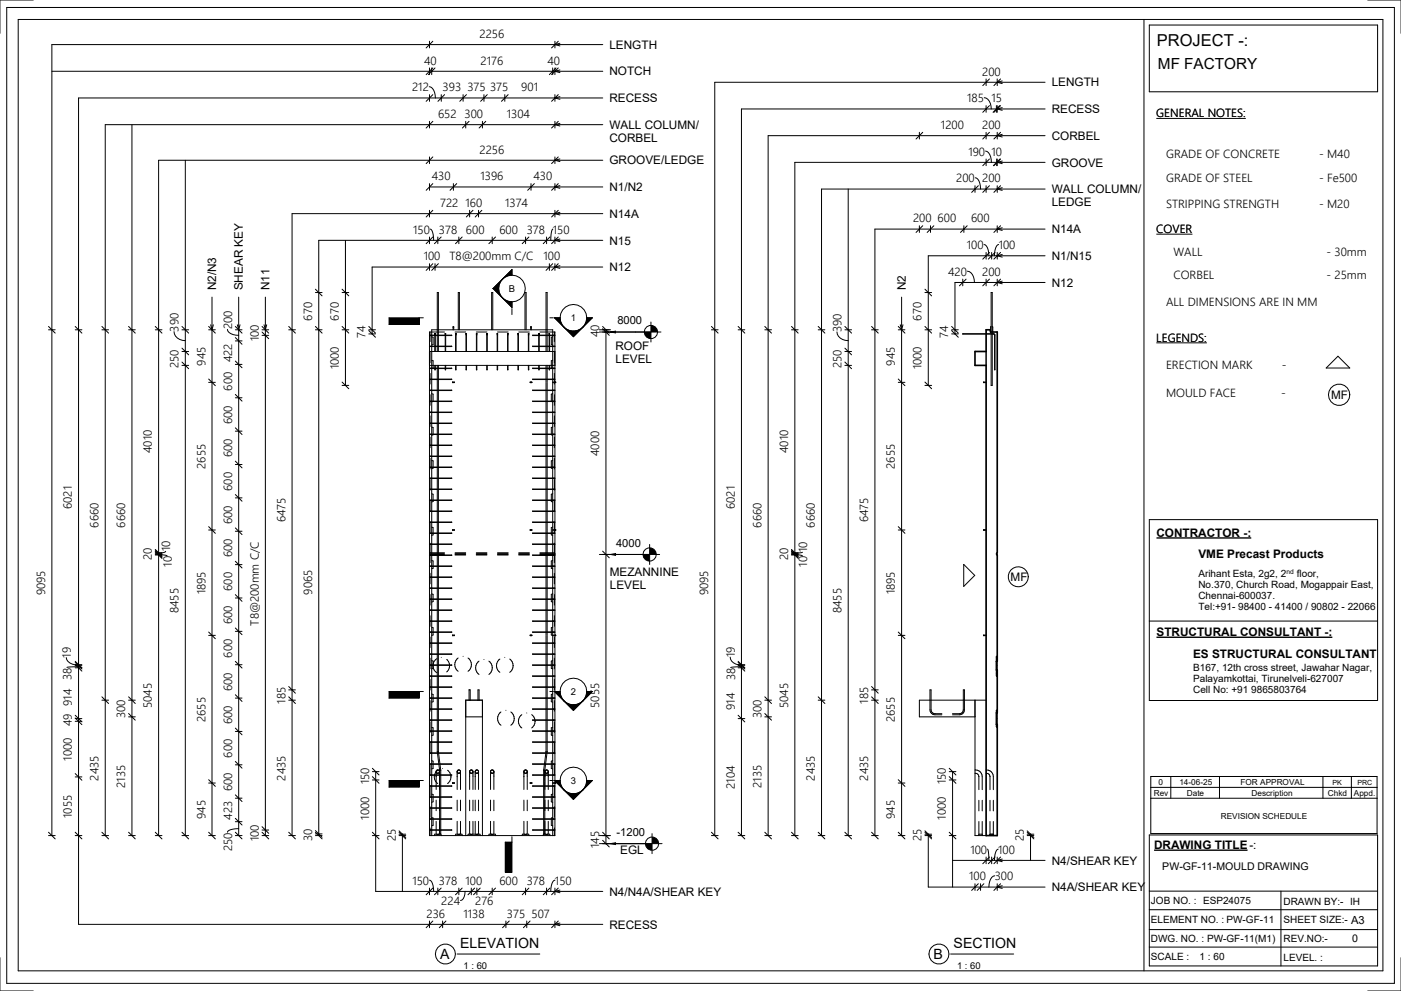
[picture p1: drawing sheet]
<svg xmlns="http://www.w3.org/2000/svg" width="420mm" height="297mm" viewBox="0 0 420 297" stroke-linecap="round" stroke-linejoin="round" font-family="sans-serif">
<g fill="#000">
<path d="M116.7 95.3h9v2h-9zM147.8 86.5l2.9-2.8-.7 .8-.5 2zM147.8 86.5h1.7l.5 2 .7 .8zM153.5 80.8v1.7l-2 .5-.8 .7zM150.7 89.3l1.8 1.1 1 .1v1.7zM166.3 95.3h1.6l.6 2 .6 .8zM175.9 95.3h1.7l-2.8 2.8 .6-.8zM183.1 99.5l1.5-.2v.5zM193.2 99.5h2v2a2 2 0 0 1-2-2zM195.2 97.5a2 2 0 0 1 2 2h-2zM171.9 99.3l2-.6 .9-.6-2.9 2.8zM169.1 98.1l1.8 1 1 .2v1.6z"/>
<path d="M151.5 252.5h2v9h-2z"/>
</g>
<g fill="none" stroke="#000" stroke-width=".3">
<path d="M128.8 12.4v2M129.8 12.4l-2 2M166.4 12.4v2M167.4 12.4l-2 2M167.9 13l-1.5 .4 1.5 .4M180.7 13.4h-165.2v237.1M39.6 37.4v213.1M128.7 26a2.99 2.99 0 0 1 1.8 3.4M128.8 20.4v2M128.8 28.4v2M128.8 36.4v2M129.4 20.4v2"/>
<path d="M129.8 36.4l-2 2M129.8 28.4l-2 2M129.8 20.4l-2 2M130.4 20.4l-2 2M132.3 28.4v2M133.3 28.4l-2 2M138.9 28.4v2M139.6 36.4v2M139.9 28.4l-2 2M140.6 36.4l-2 2M144.7 36.4v2M145.1 28.4v2"/>
<path d="M145.7 36.4l-2 2M146.1 28.4l-2 2M151.4 28.4v2M152.4 28.4l-2 2M165.7 20.4v2M166.4 20.4v2M166.4 28.4v2M166.4 36.4v2M166.7 20.4l-2 2M167.4 36.4l-2 2M167.4 28.4l-2 2M167.4 20.4l-2 2"/>
<path d="M167.9 37l-1.5 .4 1.5 .4M167.9 29l-1.5 .4 1.5 .4M167.9 21l-1.5 .4 1.5 .4M180.7 21.4h-165.2M180.7 29.4h-157.1v247.7h157.1M180.7 37.4h-149.1v213.1M295.7 32.7h-73.4v66.2M295.7 24.7h-81.4v74.2M55.6 48v202.5M128.8 47v2M128.8 55v2M129.8 55l-2 2"/>
<path d="M129.8 47l-2 2M135.9 55v2M136.9 55l-2 2M159.2 55v2M160.2 55l-2 2M166.4 47v2M166.4 55v2M167.4 55l-2 2M167.4 47l-2 2M167.9 55.6l-1.5 .4 1.5 .5M167.9 47.6l-1.5 .4 1.5 .4M180.7 48h-133.1v202.5"/>
<path d="M180.7 56h-51.9M254.3 56.7v42.2M275.7 40.7h-45.4v58.2M292.3 56.7h-46v42.2M295.7 48.7h-57.4v50.2M103.6 72.1v43.4M128.8 63.1v2M128.8 71.1v2M128.8 79.1v2M129 68.7a3.7 3.7 0 0 1 1 3.4M129.8 79.1l-2 2M129.8 71.1l-2 2"/>
<path d="M129.8 63.1l-2 2M130.4 79.1v2M131.3 71.1v2M131.4 79.1l-2 2M132.3 71.1l-2 2M137.6 71.1v2M138.6 71.1l-2 2M140.8 63.1v2M141.8 63.1l-2 2M143.5 63.1v2M144.5 63.1l-2 2M147.6 71.1v2"/>
<path d="M148.6 71.1l-2 2M157.6 71.1v2M158.6 71.1l-2 2M163.9 71.1v2M164.7 79.1v2M164.9 71.1l-2 2M165.7 79.1l-2 2M165.8 68.7l-.5 1-.2 2.4M166.4 63.1v2M166.4 71.1v2M166.4 79.1v2M167.4 79.1l-2 2"/>
<path d="M167.4 71.1l-2 2M167.4 63.1l-2 2M167.9 79.7l-1.5 .4 1.5 .4M167.9 71.7l-1.5 .4 1.5 .4M167.9 63.6l-1.5 .5 1.5 .4M180.7 64.1h-93.1v186.4M180.7 72.1h-85.1v178.4M275.7 68.7h-13.4v30.2M295.7 76.7h-17.4v11M14.5 98.9h2M14.5 97.9l2 2M22.6 98.9h2"/>
<path d="M22.6 97.9l2 2M30.6 98.9h2M30.6 97.9l2 2M38.6 98.9h2M38.6 97.9l2 2M46.6 98.9h2M46.6 97.9l2 2M52.2 99.4a3.1 3.1 0 0 0 3.4 2.7M54.6 98.9h2M54.6 97.9l2 2M62.6 98.9h2M62.6 97.9l2 2"/>
<path d="M63.2 97.4l.4 1.5 .4-1.5M63.6 89.1v161.4M68.2 98.7a3 3 0 0 0 3.4 1.8M70.6 98.9h2M70.6 97.9l2 2M71.2 97.4l.4 1.5 .4-1.5M71.6 89.1v161.4M78.6 98.9h2M78.6 97.9l2 2M78.6 99.5l2 2M79.2 97.4l.4 1.5M79.6 98.9v151.6"/>
<path d="M79.6 89.1v9.8M80 97.4l-.4 1.5M86.6 98.9h2M86.6 97.9l2 2M94.6 98.9h2M94.6 87.7h2M94.6 86.7l2 2M94.6 97.9l2 2M102.6 98.9h2M102.6 87.7h2M102.6 86.7l2 2M102.6 97.9l2 2"/>
<path d="M110.6 98.9h2M110.6 97.9l2 2M110.6 99.1l2 2M125.7 95.3v2h-9v-2h10.2M128.9 99.5v2.9M133.3 99.5h-4.5v151h37.6v-151h-4.5M135.8 98.1h.2M135.8 98.9v-.9h.2v.9M136.4 99.5h3.2M137.4 98.9v-11.2h.3v11.2M142.8 99.5h3.2M147.4 98.9v-11.2h.3v11.2"/>
<path d="M147.8 86.5l5.7 5.7M147.8 86.5h1.7M149.2 99.5h3.2M149.5 86.5l.5 2 .7 .8M150.7 89.3l1.8 1.1 1 .1M150.7 89.3l2.8 2.9M153.5 82.5a4 4 0 0 1 4 4 4 4 0 0 1-4 4M153.5 82.5a4 4 0 0 0-4 4 4 4 0 0 0 4 4M153.5 82.5a4 4 0 0 0-4 4M153.5 82.5v-1.7l-5.7 5.7M153.5 90.5v1.7M153.5 92.5v1.8"/>
<path d="M155.5 99.5h3.2M157.4 98.9v-11.2h.4v11.2M159.1 98.9v-.9h.2v.9M159.1 98.1h.2M164.9 95.3h1M166.2 99.5v2.9M167.9 95.3a4 4 0 0 1 4-4 4 4 0 0 1 4 4M167.9 95.3a4 4 0 0 0 4 4 4 4 0 0 0 4-4M167.9 95.3a4 4 0 0 0 4 4M167.9 95.3h-1.6l5.6 5.6M171.9 99.3v1.6M175.9 95.3a4 4 0 0 1-4 4"/>
<path d="M175.9 95.3h1.7l-5.7 5.6M179.7 99.5h18.5M179.7 98.9h3.4M180.7 97.9l1 1M180.7 98.5l2 2M180.7 80.1h-69.1v20M181.7 98.9v154M181.7 98.9l1 1M183.1 99.5l1.5-.2v.5zM195.2 96.5v6M288.7 84.7h-2.4v14.2M297.2 98l-.2 .1v1.4"/>
<path d="M297.2 87.7h.3v27.8h-.3zM297.5 98l.2 .1v1.4M54.6 105.4h2M54.6 109.5h2M54.6 104.4l2 2M54.6 108.5l2 2M62.6 113.6l2 2M62.6 114.6h2M70.6 101.2l2 2M70.6 102.2h2M70.6 108.2l2 2M70.6 109.2h2"/>
<path d="M70.6 118.3l2 2M70.6 119.3h2M78.6 100.5h2M102.6 115.5h2M102.6 114.5l2 2M110.6 100.1h2M128.8 105.4h37.6M128.8 109.5h37.6M128.8 100.5l6.6 .1zM128.8 103.8l6.6 .1zM128.8 110.4l6.6 .1zM128.8 113.7l6.6 .1z"/>
<path d="M128.8 117l6.6 .1zM128.9 105.6v3.2M128.9 112v3.1M128.9 118.3v3.2M129.4 101l.5 .1v2.2l-.5 .2M129.4 108l.5 .2v2.1l-.5 .2M129.4 118l.5 .2v2.1l-.5 .2M130.5 100.1h.1M130.4 110.5v.4l.1-.4M130.4 100.1v.4M130.4 100.6v3.2M130.4 103.9v1.5"/>
<path d="M130.4 109.5v.9M130.4 100.1h.1M130.4 100v.1M130.5 100h.1M130.5 100v.1M130.5 100.1v.4M130.5 100.6v3.2M130.5 103.9v1.5M130.5 109.5v.9M131.1 100.5v-12.8h.3v12.8M131.1 100.6v3.2M131.1 103.9v1.5"/>
<path d="M131.1 109.5v.9M131.1 110.5v3.2M131.1 113.8v3.1M131.1 117.1v3.1M131.4 100.6v3.2M131.4 103.9v1.5M131.4 109.5v.9M131.4 110.5v3.2M131.4 113.8v3.1M131.4 117.1v3.1M133.6 100.1h.1M133.5 110.5v.4l.1-.4"/>
<path d="M133.5 100.1v.4M133.5 100.6v3.2M133.5 103.9v1.5M133.5 109.5v.9M133.5 100.1h.1M133.5 100h.1M133.6 100h-.1M133.6 100.1v.4M133.6 100.6v3.2M133.6 103.9v1.5M133.6 109.5v.9M135.7 114.5h.5v.2h-.5z"/>
<path d="M135.7 114.5v.2M136.2 114.5v.2M136.7 100.1h.1M136.6 109.5v1.4l.1-1.4M136.6 100.1v5.3M136.6 100.1h.1M136.7 100h.1M136.7 100.1v5.3M139.7 109.5v1.4l.2-1.4M139.7 100.1v5.3M139.7 100.1h.1M139.8 100h.1"/>
<path d="M139.9 100.1h.1M139.8 100v.1M139.8 100.1h.1M139.9 100.1v5.3M143 100.1h.1M142.8 109.5v1.4l.2-1.4M142.8 100.1v5.3M142.8 100.1h.1M142.9 100h.1M143 100.1v5.3M146.1 100.1h.1M146 109.5v1.4l.1-1.4"/>
<path d="M146 100.1v5.3M146 100.1h.1M146 100v.1M146 100h.1M146.1 100v.1M146.1 100.1v5.3M149.2 100.1h.1M149.1 109.5v1.4l.1-1.4M149.1 100.1v5.3M149.1 100.1h.1M149.1 100h.1M149.2 100.1v5.3"/>
<path d="M152.3 100.1h.1M152.2 109.5v1.4l.1-1.4M152.2 100.1v5.3M152.2 100.1h.1M152.2 100v.1M152.3 100h.1M152.3 100v.1M152.3 100.1v5.3M155.4 100.1h.1M155.3 109.5v1.4l.1-1.4M155.3 100.1v5.3M155.3 100.1h.1"/>
<path d="M155.4 100h-.1M155.4 100h.1M155.4 100.1v5.3M158.4 109.5v1.4l.2-1.4M158.4 100.1v5.3M158.4 100.1h.1M158.6 100.1h.1M158.5 100h.1M158.6 100.1v5.3M159 114.5l.5 .2h-.5zM159.7 100.5h6.7zM159.7 103.8h6.7z"/>
<path d="M159.7 110.4h6.7zM159.7 113.7h6.7zM159.7 116.9l6.7 .1zM161.7 100.1h.1M161.5 110.5v.4l.2-.4M161.5 100.1v.4M161.5 100.6v3.2M161.5 103.9v1.5M161.5 109.5v.9M161.5 100.1h.1M161.6 100h.1M161.6 100l.1 .1"/>
<path d="M161.7 100.1v.4M161.7 100.6v3.2M161.7 103.9v1.5M161.7 109.5v.9M163.7 100.5v-12.8h.4v12.8M163.7 100.6v3.2M163.7 103.9v1.5M163.7 109.5v.9M163.7 110.5v3.2M163.7 113.8v.7M163.7 114.7v2.2M163.7 117.1v3.1"/>
<path d="M164.1 100.6v3.2M164.1 103.9v1.5M164.1 109.5v.9M164.1 110.5v3.2M164.1 113.8v.7M164.1 114.7v2.2M164.1 117.1v3.1M164.8 100.1h.1M164.7 110.5v.4l.1-.4M164.7 100.1v.4M164.7 100.6v3.2M164.7 103.9v1.5"/>
<path d="M164.7 109.5v.9M164.7 100.1h.1M164.7 100h.1M164.8 100.1v.4M164.8 100.6v3.2M164.8 103.9v1.5M164.8 109.5v.9M165.7 101l-.4 .1v2.2l.4 .2M165.7 108l-.4 .2v2.1l.4 .2M165.7 118l-.4 .2v2.1l.4 .2M165.7 114.5h.9v.2h-.9M166.2 105.6v3.2"/>
<path d="M166.2 112v3.1M166.2 118.3v3.2M166.6 114.5v.2M288.7 100l9.5 .2 .1 10.7-.2-10.7zM295 114.5v.2M295.7 114.5h-.8v.2h.8M295.7 105.4v4.1M401.2 106.8l3.5 3.5h-7.1zM70.6 128.3l2 2M70.6 129.3h2M70.6 138.3l2 2M70.6 139.3h2"/>
<path d="M128.8 120.3l6.6 .1zM128.8 123.6l6.6 .1zM128.8 126.9l6.6 .1zM128.8 130.2l6.6 .1zM128.8 133.4l6.6 .2zM128.8 136.7l6.6 .2zM128.9 124.7v3.2M128.9 131v3.2M128.9 137.4v3.2M129.4 128l.5 .2v2.1l-.5 .2M129.4 138l.5 .2v2.1l-.5 .2M131.1 120.4v3.1"/>
<path d="M131.1 123.7v3.1M131.1 127v3.1M131.1 130.3v3.1M131.1 133.6v3.1M131.1 136.9v3.1M131.4 120.4v3.1M131.4 123.7v3.1M131.4 127v3.1M131.4 130.3v3.1M131.4 133.6v3.1M131.4 136.9v3.1M159.7 120.2l6.7 .1z"/>
<path d="M159.7 123.5l6.7 .1zM159.7 126.8l6.7 .1zM159.7 130.1l6.7 .1zM159.7 133.4l6.7 .1zM159.7 136.7l6.7 .1zM163.7 120.4v3.1M163.7 123.7v3.1M163.7 127v3.1M163.7 130.3v3.1M163.7 133.6v3.1M163.7 136.9v3.1M164.1 120.4v3.1"/>
<path d="M164.1 123.7v3.1M164.1 127v3.1M164.1 130.3v3.1M164.1 133.6v3.1M164.1 136.9v3.1M165.7 128l-.4 .2v2.1l.4 .2M165.7 138l-.4 .2v2.1l.4 .2M166.2 124.7v3.2M166.2 131v3.2M166.2 137.4v3.2M62.6 157.9l2 2M62.6 158.9h2"/>
<path d="M70.6 148.3l2 2M70.6 149.3h2M70.6 158.3l2 2M70.6 159.3h2M128.8 140l6.6 .2zM128.8 143.3l6.6 .1zM128.8 146.6l6.6 .1zM128.8 149.9l6.6 .1zM128.8 153.2l6.6 .1zM128.8 156.5l6.6 .1zM128.8 159.8l6.6 .1zM128.9 143.8v3.1"/>
<path d="M128.9 150.1v3.2M128.9 156.5v3.2M129.4 148l.5 .2v2.1l-.5 .2M129.4 158l.5 .2v2.1l-.5 .2M131.1 140.2v3.1M131.1 143.4v3.2M131.1 146.7v3.2M131.1 150v3.2M131.1 153.3v3.2M131.1 156.6v3.2M131.1 159.9v3.2M131.4 140.2v3.1"/>
<path d="M131.4 143.4v3.2M131.4 146.7v3.2M131.4 150v3.2M131.4 153.3v3.2M131.4 156.6v3.2M131.4 159.9v3.2M135.7 158.8h.5v.2h-.5zM135.7 158.8v.2M136.2 158.8v.2M159 158.8l.5 .2h-.5zM159.7 140l6.7 .1zM159.7 143.3l6.7 .1z"/>
<path d="M159.7 146.6l6.7 .1zM159.7 149.9l6.7 .1zM159.7 153.2l6.7 .1zM159.7 156.5l6.7 .1zM159.7 159.8l6.7 .1zM163.7 140.2v3.1M163.7 143.4v3.2M163.7 146.7v3.2M163.7 150v3.2M163.7 153.3v3.2M163.7 156.6v2.2M163.7 159v.8"/>
<path d="M163.7 159.9v3.2M164.1 140.2v3.1M164.1 143.4v3.2M164.1 146.7v3.2M164.1 150v3.2M164.1 153.3v3.2M164.1 156.6v2.2M164.1 159v.8M164.1 159.9v3.2M165.7 148l-.4 .2v2.1l.4 .2M165.7 158l-.4 .2v2.1l.4 .2M165.7 158.8h.9v.2h-.9"/>
<path d="M166.2 143.8v3.1M166.2 150.1v3.2M166.2 156.5v3.2M166.6 158.8v.2M295 158.8v.2M295.7 158.8h-.8v.2h.8M46.6 166.4h2M46.6 165.7h2M46.6 165.9h2M46.6 166.2h2M46.6 164.7l2 2M46.6 164.9l2 2"/>
<path d="M46.6 165.2l2 2M46.6 165.4l2 2M47.6 166.3l2.5 .4M49.7 165.3l-.4 .3-1.7 .2M70.6 168.3l2 2M70.6 169.3h2M70.6 178.3l2 2M70.6 179.3h2M128.8 163.1l6.6 .1zM128.8 169.7l6.6 .1zM128.8 173l6.6 .1zM128.8 176.3l6.6 .1z"/>
<path d="M128.8 179.6l6.6 .1zM128.9 162.9v2.8M128.9 166.4v2.3M128.9 171.9v3.1M128.9 178.2v3.2M128.9 165.7h4.4M128.9 165.7l-.1 .2h4.5M129.2 166.4l-.4 .1h6.6l-6.5-.1M129.4 168l.5 .2v2.2l-.5 .1M129.4 178l.5 .2v2.2l-.5 .1M131.1 163.2v3.2M131.1 166.5v3.2"/>
<path d="M131.1 169.8v3.2M131.1 173.1v3.2M131.1 176.4v3.2M131.1 179.7v3.2M131.4 163.2v3.2M131.4 166.5v3.2M131.4 169.8v3.2M131.4 173.1v3.2M131.4 176.4v3.2M131.4 179.7v3.2M133.3 166.2h-4.5l.1 .2M136.4 165.9h3.2"/>
<path d="M136.4 166.2h3.2M136.4 166.4h3.2M136.4 165.7h3.2M142.8 165.9h3.2M142.8 166.2h3.2M142.8 166.4h3.2M142.8 165.7h3.2M149.2 165.9h3.2M149.2 166.2h3.2M149.2 166.4h3.2M149.2 165.7h3.2M155.5 165.9h3.2"/>
<path d="M155.5 166.2h3.2M155.5 166.4h3.2M155.5 165.7h3.2M159.7 163.1l6.7 .1zM159.7 169.7h6.7zM159.7 173h6.7zM159.7 176.3h6.7zM159.7 179.6h6.7zM161.9 166.2h4.5l-.2 .2M161.9 165.7h4.3M163.7 163.2v3.2M163.7 166.5v3.2"/>
<path d="M163.7 169.8v3.2M163.7 173.1v3.2M163.7 176.4v3.2M163.7 179.7v3.2M164.1 163.2v3.2M164.1 166.5v3.2M164.1 169.8v3.2M164.1 173.1v3.2M164.1 176.4v3.2M164.1 179.7v3.2M165.7 168l-.4 .2v2.2l.4 .1M165.7 178l-.4 .2v2.2l.4 .1"/>
<path d="M166 166.4l.4 .1h-6.7l6.5-.1M166.2 162.9v2.8M166.2 166.4v2.3M166.2 171.9v3.1M166.2 178.2v3.2M166.2 165.7l.2 .2h-4.5M179.7 166.2h3.4M180.7 165.2l2 2M289 169.2l3.3 3.3-3.3 3.3zM19.9 197.1a3.2 3.2 0 0 0 3.7 2.3M22.6 199.6h2M22.6 199.3h2"/>
<path d="M22.6 198.3l2 2M22.6 198.6l2 2M22.6 199.2l2 2M23.6 199.9l-3.5 .2M62.6 189.5l2 2M62.6 190.5h2M70.6 199.3h2M70.6 188.3l2 2M70.6 189.3h2M70.6 198.3l2 2M128.8 182.9l6.6 .1zM128.8 186.2l6.6 .1z"/>
<path d="M128.8 189.5l6.6 .1zM128.8 192.8l6.6 .1zM128.8 196.1l6.6 .1zM128.8 199.4l6.6 .1zM128.9 184.6v3.2M128.9 191v3.1M128.9 197.3v3.2M129.4 188l.5 .2v2.2l-.5 .1M129.4 198l.5 .2v2.2l-.5 .1M131 197.5a2.48 2.48 0 0 0 0 4.2M131.1 183v3.2M131.1 186.3v3.2"/>
<path d="M131.1 189.6v3.1M131.1 192.9v3.1M131.1 196.2v3.1M131.1 199.5v3.1M131.4 183v3.2M131.4 186.3v3.2M131.4 189.6v3.1M131.4 192.9v3.1M131.4 196.2v3.1M131.4 199.5v3.1M132.3 197.1h.1M133.9 197.7a2.39 2.39 0 0 1 .9 1.9"/>
<path d="M134.8 199.6h.1M134.8 199.6a2.39 2.39 0 0 1-.9 1.8M135.7 190.4h.5v.2h-.5zM135.7 190.4v.2M136.2 190.4v.2M137.4 197.3a2.45 2.45 0 0 0 0 3.9M138.9 196.8h.1M140.3 197.3a2.39 2.39 0 0 1 1.1 2M141.3 199.3h.1M141.4 199.3a2.39 2.39 0 0 1-1.1 1.9M143.6 198.2a2.45 2.45 0 0 0 0 4M145.1 197.7h.1"/>
<path d="M146.6 198.2a2.39 2.39 0 0 1 1 2M149.9 197.6a2.45 2.45 0 0 0 0 4M151.4 197.1h.1M152.8 197.6a2.39 2.39 0 0 1 1.1 2M153.8 199.6h.1M153.9 199.6a2.39 2.39 0 0 1-1.1 2M159 190.4l.5 .2h-.5zM159.7 182.9h6.7zM159.7 186.2h6.7zM159.7 189.5h6.7zM159.7 192.7l6.7 .1zM159.7 196l6.7 .1z"/>
<path d="M159.7 199.3l6.7 .1zM163.7 183v3.2M163.7 186.3v3.2M163.7 189.6v.8M163.7 190.6v2.1M163.7 192.9v3.1M163.7 196.2v3.1M163.7 199.5v3.1M164.1 183v3.2M164.1 186.3v3.2M164.1 189.6v.8M164.1 190.6v2.1"/>
<path d="M164.1 192.9v3.1M164.1 196.2v3.1M164.1 199.5v3.1M165.7 188l-.4 .2v2.2l1.3 .2v-.2h-.9M165.7 198l-.4 .2v2.2l.4 .1M166.2 184.6v3.2M166.2 191v3.1M166.2 197.3v3.2M166.6 190.4v.2M295 190.4v.2M295.7 190.4h-.8v.2h.8M298.8 197.1h.2"/>
<path d="M298.8 197.7h.2M299 197.8v3.6M299 196.8h-.2v1.5M22.6 200.2h2M22.6 215.4h2M22.6 216.2h2M22.6 214.4l2 2M22.6 215.2l2 2M30.6 209.9h2M30.6 208.9l2 2M38.6 209.9h2M38.6 214.9h2"/>
<path d="M38.6 208.9l2 2M38.6 213.9l2 2M70.6 219.3h2M70.6 208.3l2 2M70.6 209.3h2M70.6 218.3l2 2M86.6 209.9h2M86.6 206.8h2M86.6 205.8l2 2M86.6 208.9l2 2M128.8 202.7l6.6 .1zM128.8 205.9l6.6 .2z"/>
<path d="M128.8 209.2l6.6 .2zM128.8 212.5l6.6 .2zM128.8 215.8l6.6 .1zM128.8 219.1l6.6 .1zM128.9 203.7v3.2M128.9 210v3.2M128.9 216.4v3.2M129.4 208l.5 .2v2.2l-.5 .1M129.4 218l.5 .2v2.2l-.5 .1M131.1 202.8v3.1M131.1 206.1v3.1M131.1 209.4v3.1"/>
<path d="M131.1 212.7v3.1M131.1 215.9v3.2M131.1 219.2v3.2M131.4 202.8v3.1M131.4 206.1v3.1M131.4 209.4v3.1M131.4 212.7v3.1M131.4 215.9v3.2M131.4 219.2v3.2M139.6 214.9h5.1M140.6 209.9v-3.1h.4v3.1M143.3 209.9v-3.1h.3v3.1"/>
<path d="M147.6 200.2h.1M147.6 200.2a2.39 2.39 0 0 1-1 2M150.2 213.4a2.45 2.45 0 0 0 0 4M151.7 212.9h.1M153.2 213.4a2.39 2.39 0 0 1 1 2M154.2 215.4h.1M154.2 215.4a2.39 2.39 0 0 1-1 2M156.5 214.2a2.45 2.45 0 0 0 0 4M157.9 213.7v.1M159.4 214.2a2.39 2.39 0 0 1 1 2M159.7 202.6l6.7 .1zM159.7 205.9l6.7 .1z"/>
<path d="M159.7 209.2l6.7 .1zM159.7 212.5l6.7 .1zM159.7 215.8l6.7 .1zM159.7 219.1l6.7 .1zM160.4 216.2h.1M160.4 216.2a2.39 2.39 0 0 1-1 2M163.7 202.8v3.1M163.7 206.1v3.1M163.7 209.4v3.1M163.7 212.7v3.1M163.7 215.9v3.2M163.7 219.2v3.2"/>
<path d="M164.1 202.8v3.1M164.1 206.1v3.1M164.1 209.4v3.1M164.1 212.7v3.1M164.1 215.9v3.2M164.1 219.2v3.2M165.7 208l-.4 .2v2.2l.4 .1M165.7 218l-.4 .2v2.2l.4 .1M166.2 203.7v3.2M166.2 210v3.2M166.2 216.4v3.2M282.4 214l-2.4-.1-.7-.5-.1-6.6h-.4v6l.2 .7 .9 .7 2.5 .1"/>
<path d="M285.6 214l2.4-.1 .7-.5 .1-6.6h.4v6l-.2 .7-.9 .7-2.5 .1M292.3 209.9v40.6h3.4M295.7 209.9h-20v5h16.6M298.8 202.1h.2M298.8 200.9v1.8h.2M298.8 201.8h.2M298.8 217.2v.7h.2M299 213.3v4.2M299 212.9h-.2v.8M22.6 232.9h2M22.6 231.9l2 2M62.6 233.7l2 2"/>
<path d="M62.6 234.7h2M70.6 228.3l2 2M70.6 229.3h2M70.6 238.3l2 2M70.6 239.3h2M111.6 230.3l2 2M111.6 231.3h2M111.6 232.8l2 2M111.6 233.8h2M112.6 231.3v35.9h68.1M128.8 222.4l6.6 .1zM128.8 225.7l6.6 .1z"/>
<path d="M128.8 229l6.6 .1zM128.8 232.3l6.6 .1zM128.8 235.6l6.6 .1zM128.8 238.9l6.6 .1zM128.9 222.8v3.1M128.9 229.1v3.2M128.9 235.5v3.2M129.4 228l.5 .2v2.2l-.5 .1M129.4 238l.5 .2v2.2l-.5 .1M130.8 231.3l.5 .5M130.8 231.3v5.4M130.8 239.9v3.1"/>
<path d="M130.8 231.1a.5 .5 0 0 0 .5 .7M130.8 231.1h.1M131.1 222.5l.1 3.2M131.2 225.8l.4 3.2M131.2 230.9a2.45 2.45 0 0 0 0 4M131.3 230.8l-.5 .3M131.3 230.8l-.5 .5M131.3 230.8l.5 .5M131.3 230.8a.5 .5 0 0 1 .5 .5 .5 .5 0 0 1-.5 .5M131.4 225.3v.1M131.4 222.5v2.8M131.4 225.4l.1 .3"/>
<path d="M131.5 225.8l.4 3.2M131.6 229.1l.2 1.7M131.8 231.3l-.5 .5M131.8 231.3v5.4M131.8 239.9v3.1M131.8 230.8v.1M131.8 230.9v1.4M131.8 232.4v3.2M131.8 235.7v3.2M131.8 239v3.2M131.9 229.1l.3 3.2M132.2 232.4v3.2"/>
<path d="M132.2 235.7v3.2M132.2 239v3.2M132.7 230.4h.1M134.2 230.9a2.39 2.39 0 0 1 1 2M135.2 232.9h.1M135.2 232.9a2.39 2.39 0 0 1-1 2M135.7 234.7h.5v.1h-.5zM135.7 234.7v.1M136.2 234.7v.1M137.1 231.3l.5 .5M137.1 231.3v5.4M137.1 239.9v3.1"/>
<path d="M137.1 231.1a.5 .5 0 0 0 .5 .7M137.1 231.1h.1M137.6 230.8l-.5 .3M137.6 230.8l-.5 .5M137.6 230.8l.5 .5M137.6 230.8a.5 .5 0 0 1 .5 .5 .5 .5 0 0 1-.5 .5M138.1 231.3l-.5 .5M138.1 231.3v5.4M138.1 239.9v3.1M140.8 231.3l.5 .5M140.8 231.3v5.4M140.8 239.9v3.1"/>
<path d="M140.9 231.1a.5 .5 0 0 0 .4 .7M140.9 231.1h.1M141.3 230.8l-.4 .3M141.3 230.8l-.5 .5M141.3 230.8l.5 .5M141.3 230.8l.3 .1M141.6 231.8h-.3M141.6 230.9a.5 .5 0 0 1 0 .9M141.8 231.3l-.5 .5M141.8 231.3v5.4M141.8 239.9v3.1M142.5 231.3l.5 .5"/>
<path d="M142.5 231.3v5.4M142.5 239.9v3.1M142.5 231.1a.5 .5 0 0 0 .5 .7M142.6 231.1h.1M143 230.8l-.4 .3M143 230.8l-.5 .5M143 230.8l.5 .5M143 230.8a.5 .5 0 0 1 .5 .5 .5 .5 0 0 1-.5 .5M143.5 231.3l-.5 .5M143.5 231.3v5.4M143.5 239.9v3.1M147.1 231.3l.5 .5"/>
<path d="M147.1 231.3v5.4M147.1 239.9v3.1M147.1 231.1l.2 .7M147.1 231.1h.1M147.3 230.9l-.1 .2M147.3 231.8h.3M147.6 230.8l-.3 .1M147.6 230.8l-.5 .5M147.6 230.8l.5 .5M147.6 230.8a.5 .5 0 0 1 .5 .5 .5 .5 0 0 1-.5 .5M148.1 231.3l-.5 .5M148.1 231.3v5.4"/>
<path d="M148.1 239.9v3.1M157.1 231.3l.5 .5M157.1 231.3v5.4M157.1 239.9v3.1M157.1 231.1l.1 .5M157.2 231.1h.1M157.2 231.6l.4 .2M157.6 230.8l-.4 .3M157.6 230.8l-.5 .5M157.6 230.8l.5 .5M157.6 230.8l.2 .1M157.8 230.9a.5 .5 0 0 1 .3 .6 .5 .5 0 0 1-.5 .3"/>
<path d="M158.1 231.3l-.5 .5M158.1 231.3v5.4M158.1 239.9v3.1M159 234.7l.5 .1h-.5zM159.7 222.4l6.7 .1zM159.7 225.7l6.7 .1zM159.7 229l6.7 .1zM159.7 232.3l6.7 .1zM159.7 235.6l6.7 .1zM159.7 238.9h6.7zM163 232.4v3.2M163 235.7v3.2"/>
<path d="M163 239v3.2M163.2 229.1l-.2 3.2M163.3 232.4v1.9M163.3 234.5v1.1M163.3 235.7v3.2M163.3 239v3.2M163.3 230.9v1.4M163.4 230.8l-.1 .1M163.4 231.3l.5 .5M163.4 231.3v5.4M163.4 239.9v3.1M163.5 231.1a.5 .5 0 0 0 .4 .7"/>
<path d="M163.5 231.1h.1M163.6 229.1l-.2 1.7M163.7 225.8l-.4 3.2M163.7 225.4v.3M163.7 225.3v.1M163.7 222.5v2.8M163.9 230.8l-.4 .3M163.9 230.8l-.5 .5M163.9 230.8l.5 .5M163.9 230.8a.5 .5 0 0 1 .5 .5 .5 .5 0 0 1-.5 .5M164 225.8l-.4 3.2M164.1 222.5l-.1 3.2"/>
<path d="M164.4 231.3l-.5 .5M164.4 231.3v5.4M164.4 239.9v3.1M165.7 228l-.4 .2v2.2l.4 .1M165.7 238l-.4 .2v2.2l.4 .1M165.7 234.7h.9v.1h-.9M166.2 222.8v3.1M166.2 229.1v3.2M166.2 235.5v3.2M166.6 234.7v.1M292.3 230.8h.2a2 2 0 0 1 2 2v3.9M292.3 231.8h.2a1 1 0 0 1 1 1v3.9"/>
<path d="M293.5 239.9v3.2M294.5 239.9v3.2M295.7 230.8h.1a2 2 0 0 1 2 2v3.9M295.7 231.8h.1a1 1 0 0 1 1 1v3.9M296.8 239.9v3.2M297.8 239.9v3.2M14.5 250.5h2M14.5 249.5l2 2M22.6 250.5h2M22.6 249.5l2 2M30.6 250.5h2M30.6 249.5l2 2"/>
<path d="M38.6 250.5h2M38.6 249.5l2 2M46.6 250.5h2M46.6 249.5l2 2M54.6 250.5h2M54.6 249.5l2 2M62.6 250.5h2M62.6 249.5l2 2M70.6 250.5h2M70.6 245.3l2 2M70.6 246.3h2M70.6 249.5l2 2"/>
<path d="M71.6 248.4l-1.7 .2a1.81 1.81 0 0 0-1.7 .9M78.6 248.8h2M78.6 250.5h2M78.6 247.8l2 2M78.6 249.5l2 2M86.6 250.5h2M86.6 249.5l2 2M94.6 250h2M94.6 250.5h2M94.6 249l2 2M94.6 249.5l2 2M111.6 250.5h2"/>
<path d="M111.6 249.5l2 2M119.7 250.1h2M119.7 250.5h2M119.7 249.1l2 2M119.7 249.5l2 2M120.7 250.1v17.1M128.8 242.2l6.6 .1zM128.8 245.5l6.6 .1zM128.8 248.8l6.6 .1zM128.9 241.8v3.2M128.9 248.2v2.3M129.4 245.1l.5 .2v2.1l-.5 .2"/>
<path d="M129.4 250.5v-151.6h36.3v151.6M130.8 246.2v3.9M131.2 250.2l-.8-.1-.2 .4M131.2 250.2h.1M131.4 250.2h-.1M131.4 250.1h.8l.2 .4M131.4 250.1v.1M131.8 246.2v3.9M131.8 248.9v1.1h.4v-1.1M131.8 242.3v3.2M131.8 245.6v3.2M132.2 242.3v3.2"/>
<path d="M132.2 245.6v3.2M137.1 246.2v3.9M137.5 250.2l-.8-.1-.2 .4M137.5 250.2h.1M137.7 250.2h-.1M137.7 250.1h.8l.2 .4M137.7 250.1v.1M138.1 246.2v3.9M139.6 250.5v-40.6h5.1v40.6M140.8 246.2v3.9M141.3 250.2l-.9-.1-.2 .4M141.3 250.2h.1"/>
<path d="M141.4 250.2h-.1M141.5 250.1l1.4 .1M141.5 250.1l-.1 .1M141.8 246.2v3.9M142.5 246.2v3.9M142.9 250.2h.1M143 250.2l.9-.1 .2 .4M143.5 246.2v3.9M147.1 246.2v3.9M147.4 250.1h-.7l-.2 .4M147.4 250.1l.1 .1M147.5 250.2l1-.1 .2 .4"/>
<path d="M148.1 246.2v3.9M153.5 250.8v10.7h-2v-9h2M157.1 246.2v3.9M157.5 250.2l-.8-.1-.2 .4M157.5 250.2h.1M157.7 250.2h-.1M157.7 250.1h.8l.2 .4M157.7 250.1v.1M158.1 246.2v3.9M159.7 242.2h6.7zM159.7 245.5h6.7zM159.7 248.8h6.7z"/>
<path d="M163 248.9v1.1h.3v-1.1M163 242.3v3.2M163 245.6v3.2M163.3 242.3v3.2M163.3 245.6v3.2M163.4 246.2v3.9M163.8 250.2l-.8-.1-.2 .4M163.8 250.2h.1M164 250.2h-.1M164 250.1h.8l.2 .4M164 250.1v.1M164.4 246.2v3.9"/>
<path d="M165.7 245.1l-.4 .2v2.1l.4 .2M166.2 241.8v3.2M166.2 248.2v2.3M179.7 250.5h3.4M179.7 252.9h3.4M180.7 249.5l2 2M180.7 251.9l2 2M278.3 250.5v15.4h14M285.6 250.5v15.4M285.6 257.9h10.1M293.4 250.5l.1-.4h1l.1 .4M293.5 246.3v3.9"/>
<path d="M294.5 246.3v3.9M296.7 250.5l.2-.4h.9l.2 .4M296.8 246.3v3.9M297.8 246.3v3.9M309 250.5v7.4M128.8 266.2v2M128.8 276.1v2M128.8 263.9a3.3 3.3 0 0 1 1.2 3.3M129.8 276.1l-2 2M129.8 266.2l-2 2M131.3 266.2v2M132.3 266.2l-2 2"/>
<path d="M132.7 276.1v2M133.7 276.1l-2 2M137.6 266.2v2M138.6 266.2l-2 2M139.4 267.2a2.64 2.64 0 0 1-1.3 2.8M141.3 266.2v2M142.3 266.2l-2 2M143 266.2v2M144 266.2l-2 2M147.6 266.2v2M148.6 266.2l-2 2M151.7 276.1v2"/>
<path d="M152.7 276.1l-2 2M157.6 266.2v2M157.9 276.1v2M158.6 266.2l-2 2M158.9 276.1l-2 2M163.9 266.2v2M164.9 266.2l-2 2M166.4 266.2v2M166.4 276.1v2M166.4 263.9a3.3 3.3 0 0 0-1.3 3.3M167.4 276.1l-2 2M167.4 266.2l-2 2"/>
<path d="M167.9 276.7l-1.5 .4 1.5 .4M167.9 266.8l-1.5 .4 1.5 .4"/>
<circle cx="195.2" cy="99.5" r="2"/>
<circle cx="401.5" cy="118.4" r="3.2"/>
<circle cx="305.3" cy="172.9" r="3"/>
</g>
<path d="M295.7 98.9h1.1l.2 .6h2v66.2l-.2 .2 .2 .5v31.9h-.2v2.6h.2v12.8h-.2v3.5h.2v33.3h-3.3v-141h-3.4v-4.1h3.4z" fill="none" stroke="#000" stroke-width=".5"/>
<path d="M185.1 94.2h7.4v3.8h-7.4z" fill="#fff"/>
<g fill="none" stroke="#000" stroke-width=".3">
<path d="M180.8 166.2h17M183.1 166.2l1.5-.2v.5zM194.8 163.2v6"/>
<circle cx="194.8" cy="166.2" r="2"/>
</g>
<path d="M183.1 166.2l1.5-.2v.5zM192.8 166.2h2v2a2 2 0 0 1-2-2zM194.8 164.2a2 2 0 0 1 2 2h-2z" fill="#000"/>
<path d="M184.7 160.8h7.4v3.9h-7.4z" fill="#fff"/>
<g fill="none" stroke="#000" stroke-width=".3">
<path d="M181.5 252.9h17M183.1 252.9l1.5-.2v.5zM195.5 249.9v6"/>
<circle cx="195.5" cy="252.9" r="2"/>
</g>
<path d="M183.1 252.9l1.5-.2v.5zM193.5 252.9h2v2a2 2 0 0 1-2-2zM195.5 250.9a2 2 0 0 1 2 2h-2z" fill="#000"/>
<path d="M184.9 247.5h8.5v3.9h-8.5z" fill="#fff"/>
<path d="M116.7 207.3h9v2h-9zM166.3 207.3h1.6l.6 2 .6 .8zM171.9 211.3l2-.5 .9-.7-2.9 2.9zM169.1 210.1l1.8 1.1 1 .1v1.7zM175.9 207.3h1.7l-2.8 2.8 .6-.8zM116.7 234h9v2h-9zM166.3 234h1.6l.6 2 .6 .8zM171.9 238l2-.5 .9-.7-2.9 2.8zM169.1 236.8l1.8 1.1 1 .1v1.6zM175.9 234h1.7l-2.8 2.8 .6-.8z" fill="#000"/>
<g fill="none" stroke="#000" stroke-width=".3">
<path d="M2 2.2h416.1v292.6h-416.1zM5.5 5.8h409.2v285.3h-409.2zM10 0h-10v10M343 5.8v285.3M344.6 7.5h68.5v20h-68.5zM410.1 0h10v10M275.7 39.7v2M276.7 39.7l-1 1M295.1 29.3a2.98 2.98 0 0 1 2.1 3.4M295.7 32.7h17.7M295.7 24.7h17.7M295.7 23.7v2"/>
<path d="M295.7 31.7v2M295.7 39.7v2M296.7 39.7l-2 2M296.7 31.7l-2 2M296.7 23.7l-2 2M298.8 31.7v2M299 23.7v2M299 31.7v2M299 39.7v2M299.8 31.7l-2 2M300 39.7l-2 2M300 31.7l-2 2"/>
<path d="M300 23.7l-2 2M300.5 32.3l-1.5 .4 1.5 .4M300.5 24.3l-1.5 .4 1.5 .4M275.7 40.7h37.7M275.7 40.7l-1 1M292.3 56.7h21.1M292.3 55.7v2M292.4 53.3a3.1 3.1 0 0 1 1.6 3.4M293.3 55.7l-2 2M295.5 45.3a3 3 0 0 1 1.8 3.4M295.7 48.7h17.7M295.7 47.7v2"/>
<path d="M295.7 55.7v2M296.7 47.7l-2 2M296.7 55.7l-2 2M298.8 47.7v2M299 47.7v2M299 55.7v2M299.8 47.7l-2 2M300 47.7l-2 2M300 55.7l-2 2M300.5 48.3l-1.5 .4 1.5 .4M300.5 40.3l-1.5 .4 1.5 .4M300.5 56.3l-1.5 .4 1.5 .4"/>
<path d="M275.7 68.7h37.7M275.7 67.7v2M276.7 67.7l-2 2M279 67.7v2M280 67.7l-2 2M289 67.7v2M290 67.7l-2 2M295 73.3a3.1 3.1 0 0 1 1.5 3.4M295.7 76.7h17.7M295.7 75.7v2M296.7 75.7l-2 2M297.3 75.7v2"/>
<path d="M298.3 75.7l-2 2M299 67.7v2M299 75.7v2M299.4 73.3a3.3 3.3 0 0 0-1.2 3.4M300 75.7l-2 2M300 67.7l-2 2M300.5 76.3l-1.5 .4 1.5 .4M300.5 68.3l-1.5 .4 1.5 .4M213.3 98.9h2M213.3 97.9l2 2M214.3 98.9v151.6M221.3 98.9h2"/>
<path d="M221.3 97.9l2 2M222.3 98.9v151.6M229.3 98.9h2M229.3 97.9l2 2M230.3 98.9v151.6M237.3 98.9h2M237.3 97.9l2 2M238.3 98.9v151.6M245.3 98.9h2M245.3 97.9l2 2M246.3 98.9v151.6M250.9 99.5a3.1 3.1 0 0 0 3.4 2.6"/>
<path d="M253.3 98.9h2M253.3 97.9l2 2M254.3 98.9v151.6M261.3 98.9h2M261.3 97.9l2 2M262.3 98.9v151.6M269.3 98.9h2M269.3 97.9l2 2M269.9 97.4l.4 1.5 .4-1.5M270.3 89.1v161.4M277.3 98.9h2M277.3 97.9l2 2"/>
<path d="M277.3 86.7l2 2M277.3 87.7h2M278.3 87.7v27.8M285.3 99.1l2 2M285.3 97.9l2 2M285.3 98.9h2M286.3 98.9v1.2M288.7 84.7h24.7M288.7 83.7v2M289.7 83.7l-2 2M290.1 81.3a2.98 2.98 0 0 1 2.1 3.4M295.7 83.7v2"/>
<path d="M296.7 83.7l-2 2M299 83.7v2M300 83.7l-2 2M300.5 84.3l-1.5 .4 1.5 .4M253.3 108.5l2 2M253.3 109.5h2M253.3 104.4l2 2M253.3 105.4h2M269.3 113.6l2 2M269.3 114.6h2M277.3 114.5l2 2M277.3 115.5h2"/>
<path d="M285.3 100.1h2M269.3 157.9l2 2M269.3 158.9h2M344.6 155.8h68.5v54.2h-68.5zM237.3 164.7l2 2M237.3 165.7h2M237.3 164.9l2 2M237.3 165.9h2M237.3 165.2l2 2M237.3 166.2h2M237.3 165.4l2 2M237.3 166.4h2"/>
<path d="M238.3 166.3l2.3 .4M240.6 165.6l-2.3 .2M218.9 197a3 3 0 0 0 3.4 2.4M221.3 198.3l2 2M221.3 199.3h2M221.3 198.6l2 2M221.3 199.6h2M221.3 199.2l2 2M222.3 199.9l-3.2 .2M269.3 189.5l2 2M269.3 190.5h2M344.6 186.2h68.5"/>
<path d="M125.7 207.3v2h-9v-2h10.2M164.9 207.3h1M167.9 207.3a4 4 0 0 1 4-4 4 4 0 0 1 4 4M167.9 207.3a4 4 0 0 0 4 4 4 4 0 0 0 4-4M167.9 207.3a4 4 0 0 0 4 4M167.9 207.3h-1.6l5.6 5.7M171.9 211.3v1.7M175.9 207.3a4 4 0 0 1-4 4M175.9 207.3h1.7l-5.7 5.7M221.3 200.2h2M221.3 214.4l2 2M221.3 215.4h2"/>
<path d="M229.3 209.9h2M229.3 208.9l2 2M229.3 213.9l2 2M229.3 214.9h2M245.3 209.9h2M245.3 208.9l2 2M261.3 208.9l2 2M261.3 209.9h2M261.3 205.8l2 2M261.3 206.8h2M125.7 234v2h-9v-2h10.2M164.9 234h1"/>
<path d="M167.9 234a4 4 0 0 1 4-4 4 4 0 0 1 4 4M167.9 234a4 4 0 0 0 4 4 4 4 0 0 0 4-4M167.9 234a4 4 0 0 0 4 4M167.9 234h-1.6l5.6 5.6M171.9 238v1.6M175.9 234a4 4 0 0 1-4 4M175.9 234h1.7l-5.7 5.6M269.3 233.7l2 2M269.3 234.7h2M284.6 230.3l2 2M284.6 231.3h2M284.6 232.8l2 2"/>
<path d="M284.6 233.8h2M285.6 231.3v19.2M213.3 250.5h2M213.3 249.5l1 1M214.3 250.5l1 1M221.3 250.5h2M221.3 249.5l2 2M229.3 250.5h2M229.3 249.5l2 2M237.3 250.5h2M237.3 249.5l2 2M245.3 250.5h2"/>
<path d="M245.3 249.5l2 2M253.3 250.5h2M253.3 249.5l2 2M261.3 249.5l2 2M261.3 250.5h2M269.3 250.5h2M269.3 249.5l2 2M277.3 250.5h2M277.3 250.1h2M277.3 249.1l1 1M277.3 249.5l2 2M278.3 250.1v.4"/>
<path d="M278.3 250.1l1 1M284.6 250.5h2M284.6 249.5l2 2M295.7 256.9v2M296.1 254.6l.3 .9 .1 2.4M296.7 256.9l-2 2M297.3 256.9v2M298.3 256.9l-2 2M299 256.9v2M299.3 254.6a3.4 3.4 0 0 0-1.1 3.3M300 256.9l-2 2M300.5 257.5l-1.5 .4 1.5 .4"/>
<path d="M308 250.5h2M308 249.1l2 2M308 250.1h2M308 249.5l2 2M309 250.1v.4M313.4 257.9h-17.7M344.6 250.3h68.5v39.3h-68.5zM292.3 264.9v2M293.3 264.9l-2 2M294 264.9v2M295 264.9l-2 2M298.3 262.6a3 3 0 0 0-1.8 3.3"/>
<path d="M299 264.9v2M300 264.9l-2 2M300.5 265.5l-1.5 .4 1.5 .4M313.4 265.9h-21.1M344.6 272.7h68.5M344.6 267.2h68.5M344.6 278.7h68.5M384.1 267.2v22.4M0 287.1v10h10M344.6 283.9h68.5M420.1 287.1v10h-10"/>
</g>
<g fill="#fff">
<path d="M346.9 9.5h27.5v5.4h-27.5z"/>
<path d="M405.1 273.8h4.1v3.9h-4.1z"/>
<path d="M346.8 187.4h51.8v4.1h-51.8z"/>
<path d="M357.7 193.9h54.2v4.1h-54.2z"/>
<path d="M346 251.2h27.6v4.2h-27.6z"/>
<path d="M373.6 251.2h1v4.2h-1z"/>
<path d="M374.6 251.2h2.2v4.2h-2.2z"/>
<path d="M346.8 157.6h27.9v4.1h-27.9z"/>
<path d="M359.3 164.1h37.3v4.1h-37.3z"/>
<path d="M359.7 285.1h7.5v3.3h-7.5z"/>
<path d="M405.5 279.4h1.7v3.7h-1.7z"/>
<path d="M367.7 274.1h14.3v3.3h-14.3z"/>
<path d="M347.2 16.6h29.6v5.1h-29.6z"/>
<path d="M348.5 258h44.2v3.6h-44.2z"/>
<path d="M361.9 279.8h20.4v3.3h-20.4z"/>
<path d="M404.8 268.8h2.9v3.3h-2.9z"/>
<path d="M360.7 268.5h14.3v3.3h-14.3z"/>
</g>
<path d="M346.8 161.3h28.4M346.8 191h52.7M346 254.9h28.1" fill="none" stroke="#000" stroke-width=".41"/>
<g fill="none" stroke="#000" stroke-width=".3">
<path d="M346.7 35.5h26.8M346.7 70.2h10.8M346.7 102.8h15.2M345 232.8h67.9v17.1h-67.9zM345 236h67.9M345 239.3h67.9M351.1 232.8v6.5M365.7 232.8v6.5M396.7 232.8v6.5M405.2 232.8v6.5M137 286h24.8M285 286h18.9"/>
<circle cx="133.5" cy="286" r="3"/>
<circle cx="281.5" cy="286" r="3"/>
</g>
<text font-size="4.9" x="346.9" y="13.9">PROJECT -:</text>
<text font-size="4.6" x="347.2" y="20.7">MF FACTORY</text>
<g font-size="4.2">
<text x="131.9" y="287.5">A</text>
<text x="138" y="284.3">ELEVATION</text>
<text x="279.9" y="287.5">B</text>
<text x="285.9" y="284.3">SECTION</text>
</g>
<g font-size="3.5">
<text x="143.8" y="11.4">2256</text>
<text x="182.7" y="14.6">LENGTH</text>
<text x="127.2" y="19.4">40</text>
<text x="144.1" y="19.4">2176</text>
<text x="164.1" y="19.4">40</text>
<text x="182.7" y="22.6">NOTCH</text>
<text x="294.5" y="22.7">200</text>
<text x="123.6" y="27.4">212</text>
<text x="132.7" y="27.4">393</text>
<text x="140.2" y="27.4">375</text>
<text x="146.9" y="27.4">375</text>
<text x="156.3" y="27.4">901</text>
<text x="315.4" y="25.9">LENGTH</text>
<text x="131.4" y="35.4">652</text>
<text x="139.3" y="35.4">300</text>
<text x="152" y="35.4">1304</text>
<text x="182.7" y="30.6">RECESS</text>
<text x="290" y="30.7">185</text>
<text x="297.3" y="30.7">15</text>
<text x="315.4" y="33.9">RECESS</text>
<text x="346.7" y="35.2">GENERAL NOTES:</text>
<text x="182.7" y="38.6">WALL COLUMN/</text>
<text x="282.1" y="38.7">1200</text>
<text x="294.5" y="38.7">200</text>
<text x="315.4" y="41.9">CORBEL</text>
<text x="143.8" y="46.1">2256</text>
<text x="182.7" y="42.6">CORBEL</text>
<text x="290.3" y="46.7">190</text>
<text x="297.3" y="46.7">10</text>
<text x="349.6" y="47.3">GRADE OF CONCRETE</text>
<text x="395.5" y="47.3">- M40</text>
<text x="182.7" y="49.3">GROOVE/LEDGE</text>
<text x="315.4" y="49.9">GROOVE</text>
<text x="129.5" y="54.1">430</text>
<text x="144.1" y="54.1">1396</text>
<text x="159.9" y="54.1">430</text>
<text x="182.7" y="57.3">N1/N2</text>
<text x="286.7" y="54.7">200</text>
<text x="294.5" y="54.7">200</text>
<text x="315.4" y="57.9">WALL COLUMN/</text>
<text x="349.6" y="54.6">GRADE OF STEEL</text>
<text x="395.5" y="54.6">- Fe500</text>
<text x="132" y="62.1">722</text>
<text x="139.6" y="62.1">160</text>
<text x="151.4" y="62.1">1374</text>
<text x="182.7" y="65.3">N14A</text>
<text x="315.4" y="61.9">LEDGE</text>
<text x="349.6" y="62.3">STRIPPING STRENGTH</text>
<text x="395.5" y="62.3">- M20</text>
<text x="123.9" y="70.1">150</text>
<text x="131.6" y="70.1">378</text>
<text x="139.7" y="70.1">600</text>
<text x="149.7" y="70.1">600</text>
<text x="157.9" y="70.1">378</text>
<text x="165.8" y="70.1">150</text>
<text x="273.8" y="66.7">200</text>
<text x="281.1" y="66.7">600</text>
<text x="291.1" y="66.7">600</text>
<text x="315.4" y="69.9">N14A</text>
<text x="346.7" y="69.9">COVER</text>
<text x="182.7" y="73.3">N15</text>
<text x="289.9" y="74.7">100</text>
<text x="299.4" y="74.7">100</text>
<text x="315.4" y="77.9">N1/N15</text>
<text x="351.8" y="76.8">WALL</text>
<text x="397.8" y="76.8">- 30mm</text>
<text x="127" y="78.1">100</text>
<text x="134.7" y="78.1">T8@200mm C/C</text>
<text x="163" y="78.1">100</text>
<text x="182.7" y="81.3">N12</text>
<text x="284.3" y="82.7">420</text>
<text x="294.5" y="82.7">200</text>
<text x="351.8" y="83.5">CORBEL</text>
<text x="397.8" y="83.5">- 25mm</text>
<text x="64.8" y="87.1" transform="rotate(-90 64.8 87.1)">N2/N3</text>
<text x="72.8" y="87.1" transform="rotate(-90 72.8 87.1)">SHEAR KEY</text>
<text x="80.8" y="87.1" transform="rotate(-90 80.8 87.1)">N11</text>
<text x="271.6" y="87.1" transform="rotate(-90 271.6 87.1)">N2</text>
<text x="315.4" y="85.9">N12</text>
<text x="349.6" y="91.6">ALL DIMENSIONS ARE IN MM</text>
<text x="53.6" y="99.4" transform="rotate(-90 53.6 99.4)">390</text>
<text x="69.6" y="98.7" transform="rotate(-90 69.6 98.7)">200</text>
<text x="93.6" y="96.1" transform="rotate(-90 93.6 96.1)">670</text>
<text x="101.6" y="96.1" transform="rotate(-90 101.6 96.1)">670</text>
<text x="109.6" y="101.4" transform="rotate(-90 109.6 101.4)">74</text>
<text x="179.7" y="101.1" transform="rotate(-90 179.7 101.1)">40</text>
<text x="252.3" y="99.5" transform="rotate(-90 252.3 99.5)">390</text>
<text x="276.3" y="96.1" transform="rotate(-90 276.3 96.1)">670</text>
<text x="284.3" y="101.4" transform="rotate(-90 284.3 101.4)">74</text>
<text x="77.6" y="102.3" transform="rotate(-90 77.6 102.3)">100</text>
<text x="184.5" y="104.8">ROOF</text>
<text x="346.7" y="102.5">LEGENDS:</text>
<text x="53.6" y="110.3" transform="rotate(-90 53.6 110.3)">250</text>
<text x="61.6" y="109.6" transform="rotate(-90 61.6 109.6)">945</text>
<text x="69.6" y="108.6" transform="rotate(-90 69.6 108.6)">422</text>
<text x="101.6" y="110.7" transform="rotate(-90 101.6 110.7)">1000</text>
<text x="184.5" y="108.8">LEVEL</text>
<text x="252.3" y="110.3" transform="rotate(-90 252.3 110.3)">250</text>
<text x="268.3" y="109.6" transform="rotate(-90 268.3 109.6)">945</text>
<text x="276.3" y="110.7" transform="rotate(-90 276.3 110.7)">1000</text>
<text x="349.6" y="110.8">ERECTION MARK</text>
<text x="384.3" y="110.8">-</text>
<text x="69.6" y="117.1" transform="rotate(-90 69.6 117.1)">600</text>
<text x="349.6" y="119.1">MOULD FACE</text>
<text x="384.2" y="119.1">-</text>
<text x="399.1" y="119.7">MF</text>
<text x="69.6" y="127.1" transform="rotate(-90 69.6 127.1)">600</text>
<text x="45.6" y="135.8" transform="rotate(-90 45.6 135.8)">4010</text>
<text x="69.6" y="137.1" transform="rotate(-90 69.6 137.1)">600</text>
<text x="179.7" y="136.7" transform="rotate(-90 179.7 136.7)">4000</text>
<text x="236.3" y="135.8" transform="rotate(-90 236.3 135.8)">4010</text>
<text x="61.6" y="140.6" transform="rotate(-90 61.6 140.6)">2655</text>
<text x="268.3" y="140.6" transform="rotate(-90 268.3 140.6)">2655</text>
<text x="69.6" y="147.1" transform="rotate(-90 69.6 147.1)">600</text>
<text x="21.6" y="152.6" transform="rotate(-90 21.6 152.6)">6021</text>
<text x="220.3" y="152.6" transform="rotate(-90 220.3 152.6)">6021</text>
<text x="29.6" y="158.2" transform="rotate(-90 29.6 158.2)">6660</text>
<text x="37.6" y="158.2" transform="rotate(-90 37.6 158.2)">6660</text>
<text x="69.6" y="157.1" transform="rotate(-90 69.6 157.1)">600</text>
<text x="85.6" y="156.6" transform="rotate(-90 85.6 156.6)">6475</text>
<text x="228.3" y="158.2" transform="rotate(-90 228.3 158.2)">6660</text>
<text x="244.3" y="158.2" transform="rotate(-90 244.3 158.2)">6660</text>
<text x="260.3" y="156.6" transform="rotate(-90 260.3 156.6)">6475</text>
<text x="346.8" y="160.9">CONTRACTOR -:</text>
<text x="45.6" y="168" transform="rotate(-90 45.6 168)">20</text>
<text x="51.1" y="165.3" transform="rotate(-90 51.1 165.3)">10</text>
<text x="69.6" y="167.1" transform="rotate(-90 69.6 167.1)">600</text>
<text x="236.3" y="168" transform="rotate(-90 236.3 168)">20</text>
<text x="242" y="165.6" transform="rotate(-90 242 165.6)">10</text>
<text x="359.3" y="167.3">VME Precast Products</text>
<text x="51.5" y="169.9" transform="rotate(-90 51.5 169.9)">10</text>
<text x="182.8" y="172.7">MEZANNINE</text>
<text x="242" y="169.9" transform="rotate(-90 242 169.9)">10</text>
<text x="13.6" y="178.5" transform="rotate(-90 13.6 178.5)">9095</text>
<text x="61.6" y="178.2" transform="rotate(-90 61.6 178.2)">1895</text>
<text x="69.6" y="177.1" transform="rotate(-90 69.6 177.1)">600</text>
<text x="93.6" y="178.2" transform="rotate(-90 93.6 178.2)">9065</text>
<text x="182.8" y="176.7">LEVEL</text>
<text x="212.3" y="178.5" transform="rotate(-90 212.3 178.5)">9095</text>
<text x="268.3" y="178.2" transform="rotate(-90 268.3 178.2)">1895</text>
<text x="303" y="174.1">MF</text>
<text x="53.6" y="183.9" transform="rotate(-90 53.6 183.9)">8455</text>
<text x="252.3" y="183.9" transform="rotate(-90 252.3 183.9)">8455</text>
<text x="69.6" y="187.1" transform="rotate(-90 69.6 187.1)">600</text>
<text x="77.6" y="187.5" transform="rotate(-90 77.6 187.5)">T8@200mm C/C</text>
<text x="346.8" y="190.7">STRUCTURAL CONSULTANT -:</text>
<text x="21.3" y="197.1" transform="rotate(-90 21.3 197.1)">19</text>
<text x="69.6" y="197.1" transform="rotate(-90 69.6 197.1)">600</text>
<text x="220.3" y="197" transform="rotate(-90 220.3 197)">19</text>
<text x="357.7" y="197.1">ES STRUCTURAL CONSULTANT</text>
<text x="21.5" y="203.9" transform="rotate(-90 21.5 203.9)">38</text>
<text x="220.5" y="204" transform="rotate(-90 220.5 204)">38</text>
<text x="69.6" y="207.1" transform="rotate(-90 69.6 207.1)">600</text>
<text x="21.6" y="211.6" transform="rotate(-90 21.6 211.6)">914</text>
<text x="37.6" y="215.3" transform="rotate(-90 37.6 215.3)">300</text>
<text x="45.6" y="212.3" transform="rotate(-90 45.6 212.3)">5045</text>
<text x="85.6" y="210.9" transform="rotate(-90 85.6 210.9)">185</text>
<text x="179.7" y="212.2" transform="rotate(-90 179.7 212.2)">5055</text>
<text x="220.3" y="212.9" transform="rotate(-90 220.3 212.9)">914</text>
<text x="228.3" y="215.3" transform="rotate(-90 228.3 215.3)">300</text>
<text x="236.3" y="212.3" transform="rotate(-90 236.3 212.3)">5045</text>
<text x="260.3" y="210.9" transform="rotate(-90 260.3 210.9)">185</text>
<text x="21.6" y="217.8" transform="rotate(-90 21.6 217.8)">49</text>
<text x="61.6" y="216.4" transform="rotate(-90 61.6 216.4)">2655</text>
<text x="69.6" y="217.1" transform="rotate(-90 69.6 217.1)">600</text>
<text x="268.3" y="216.4" transform="rotate(-90 268.3 216.4)">2655</text>
<text x="69.6" y="227.1" transform="rotate(-90 69.6 227.1)">600</text>
<text x="21.6" y="228.1" transform="rotate(-90 21.6 228.1)">1000</text>
<text x="29.6" y="234" transform="rotate(-90 29.6 234)">2435</text>
<text x="37.6" y="236.2" transform="rotate(-90 37.6 236.2)">2135</text>
<text x="69.6" y="237.1" transform="rotate(-90 69.6 237.1)">600</text>
<text x="85.6" y="234" transform="rotate(-90 85.6 234)">2435</text>
<text x="110.7" y="235.2" transform="rotate(-90 110.7 235.2)">150</text>
<text x="220.3" y="236.5" transform="rotate(-90 220.3 236.5)">2104</text>
<text x="228.3" y="236.2" transform="rotate(-90 228.3 236.2)">2135</text>
<text x="244.3" y="234" transform="rotate(-90 244.3 234)">2435</text>
<text x="260.3" y="234" transform="rotate(-90 260.3 234)">2435</text>
<text x="283.6" y="235.2" transform="rotate(-90 283.6 235.2)">150</text>
<text x="21.6" y="245.2" transform="rotate(-90 21.6 245.2)">1055</text>
<text x="61.6" y="245.5" transform="rotate(-90 61.6 245.5)">945</text>
<text x="69.6" y="245.7" transform="rotate(-90 69.6 245.7)">423</text>
<text x="110.7" y="245.7" transform="rotate(-90 110.7 245.7)">1000</text>
<text x="268.3" y="245.5" transform="rotate(-90 268.3 245.5)">945</text>
<text x="283.6" y="245.7" transform="rotate(-90 283.6 245.7)">1000</text>
<text x="69.6" y="255.2" transform="rotate(-90 69.6 255.2)">250</text>
<text x="77.6" y="252.2" transform="rotate(-90 77.6 252.2)">100</text>
<text x="93.6" y="252.2" transform="rotate(-90 93.6 252.2)">30</text>
<text x="118.7" y="252.2" transform="rotate(-90 118.7 252.2)">25</text>
<text x="179.7" y="254.3" transform="rotate(-90 179.7 254.3)">145</text>
<text x="186" y="256">EGL</text>
<text x="276.3" y="252.2" transform="rotate(-90 276.3 252.2)">25</text>
<text x="290.9" y="255.9">100</text>
<text x="299.3" y="255.9">100</text>
<text x="307" y="252.2" transform="rotate(-90 307 252.2)">25</text>
<text x="346" y="254.5">DRAWING TITLE</text>
<text x="374.6" y="254.5">-:</text>
<text x="290.6" y="263.9">100</text>
<text x="298.3" y="263.9">300</text>
<text x="315.4" y="259.2">N4/SHEAR KEY</text>
<text x="123.6" y="265.3">150</text>
<text x="131.6" y="265.3">378</text>
<text x="139.6" y="265.3">100</text>
<text x="149.7" y="265.3">600</text>
<text x="157.9" y="265.3">378</text>
<text x="166.4" y="265.3">150</text>
<text x="182.7" y="268.5">N4/N4A/SHEAR KEY</text>
<text x="315.4" y="267.2">N4A/SHEAR KEY</text>
<text x="127.9" y="275.1">236</text>
<text x="132.3" y="271.4">224</text>
<text x="139" y="275.1">1138</text>
<text x="142.5" y="271.4">276</text>
<text x="152" y="275.1">375</text>
<text x="159.4" y="275.1">507</text>
<text x="182.7" y="278.4">RECESS</text>
</g>
<g font-size="3.4">
<text x="185.1" y="97.3">8000</text>
<text x="184.7" y="164">4000</text>
<text x="184.9" y="250.6">-1200</text>
<text x="405.1" y="276.9">A3</text>
</g>
<g font-size="3.2">
<text x="348.5" y="260.9">PW-GF-11-MOULD DRAWING</text>
<text x="405.5" y="282.4">0</text>
</g>
<g font-size="3">
<text x="359.3" y="172.9">Arihant Esta, 2g2, 2</text>
<text x="388.8" y="172.9">floor,</text>
<text x="359.3" y="176.2">No.370, Church Road, Mogappair East,</text>
<text x="359.3" y="179.5">Chennai-600037.</text>
<text x="359.3" y="182.8">Tel:+91- 98400 - 41400 / 90802 - 22066</text>
<text x="357.7" y="201.1">B167, 12th cross street, Jawahar Nagar,</text>
<text x="357.7" y="204.4">Palayamkottai, Tirunelveli-627007</text>
<text x="357.7" y="207.8">Cell No: +91 9865803764</text>
<text x="345.1" y="270.9">JOB NO. :</text>
<text x="360.7" y="271.1">ESP24075</text>
<text x="384.8" y="271.4">DRAWN BY:-</text>
<text x="404.8" y="271.4">IH</text>
<text x="345.1" y="276.8">ELEMENT NO. :</text>
<text x="367.7" y="276.8">PW-GF-11</text>
<text x="384.8" y="276.8">SHEET SIZE:-</text>
<text x="345.1" y="282.4">DWG. NO. :</text>
<text x="345.1" y="287.7">SCALE :</text>
<text x="359.7" y="287.7">1 : 60</text>
<text x="361.9" y="282.4">PW-GF-11(M1)</text>
<text x="384.8" y="282.4">REV.NO:-</text>
<text x="384.8" y="288">LEVEL. :</text>
</g>
<g font-size="2.8">
<text x="152.6" y="87.4">B</text>
<text x="171.2" y="96.2">1</text>
<text x="171.2" y="208.2">2</text>
<text x="171.2" y="234.9">3</text>
<text x="139" y="290.5">1 : 60</text>
<text x="287" y="290.5">1 : 60</text>
</g>
<g font-size="2.5">
<text x="345.9" y="238.6">Rev</text>
<text x="347.4" y="235.3">0</text>
<text x="353.6" y="235.3">14-06-25</text>
<text x="355.9" y="238.6">Date</text>
<text x="372" y="235.3">FOR APPROVAL</text>
<text x="375.3" y="238.6">Description</text>
<text x="398.2" y="238.6">Chkd</text>
<text x="406" y="238.6">Appd.</text>
<text x="366" y="245.4">REVISION SCHEDULE</text>
</g>
<g font-size="2.1">
<text x="399.5" y="235.2">PK</text>
<text x="407" y="235.2">PRC</text>
</g>
<text font-size="2" x="385.7" y="172">nd</text>
</svg>
